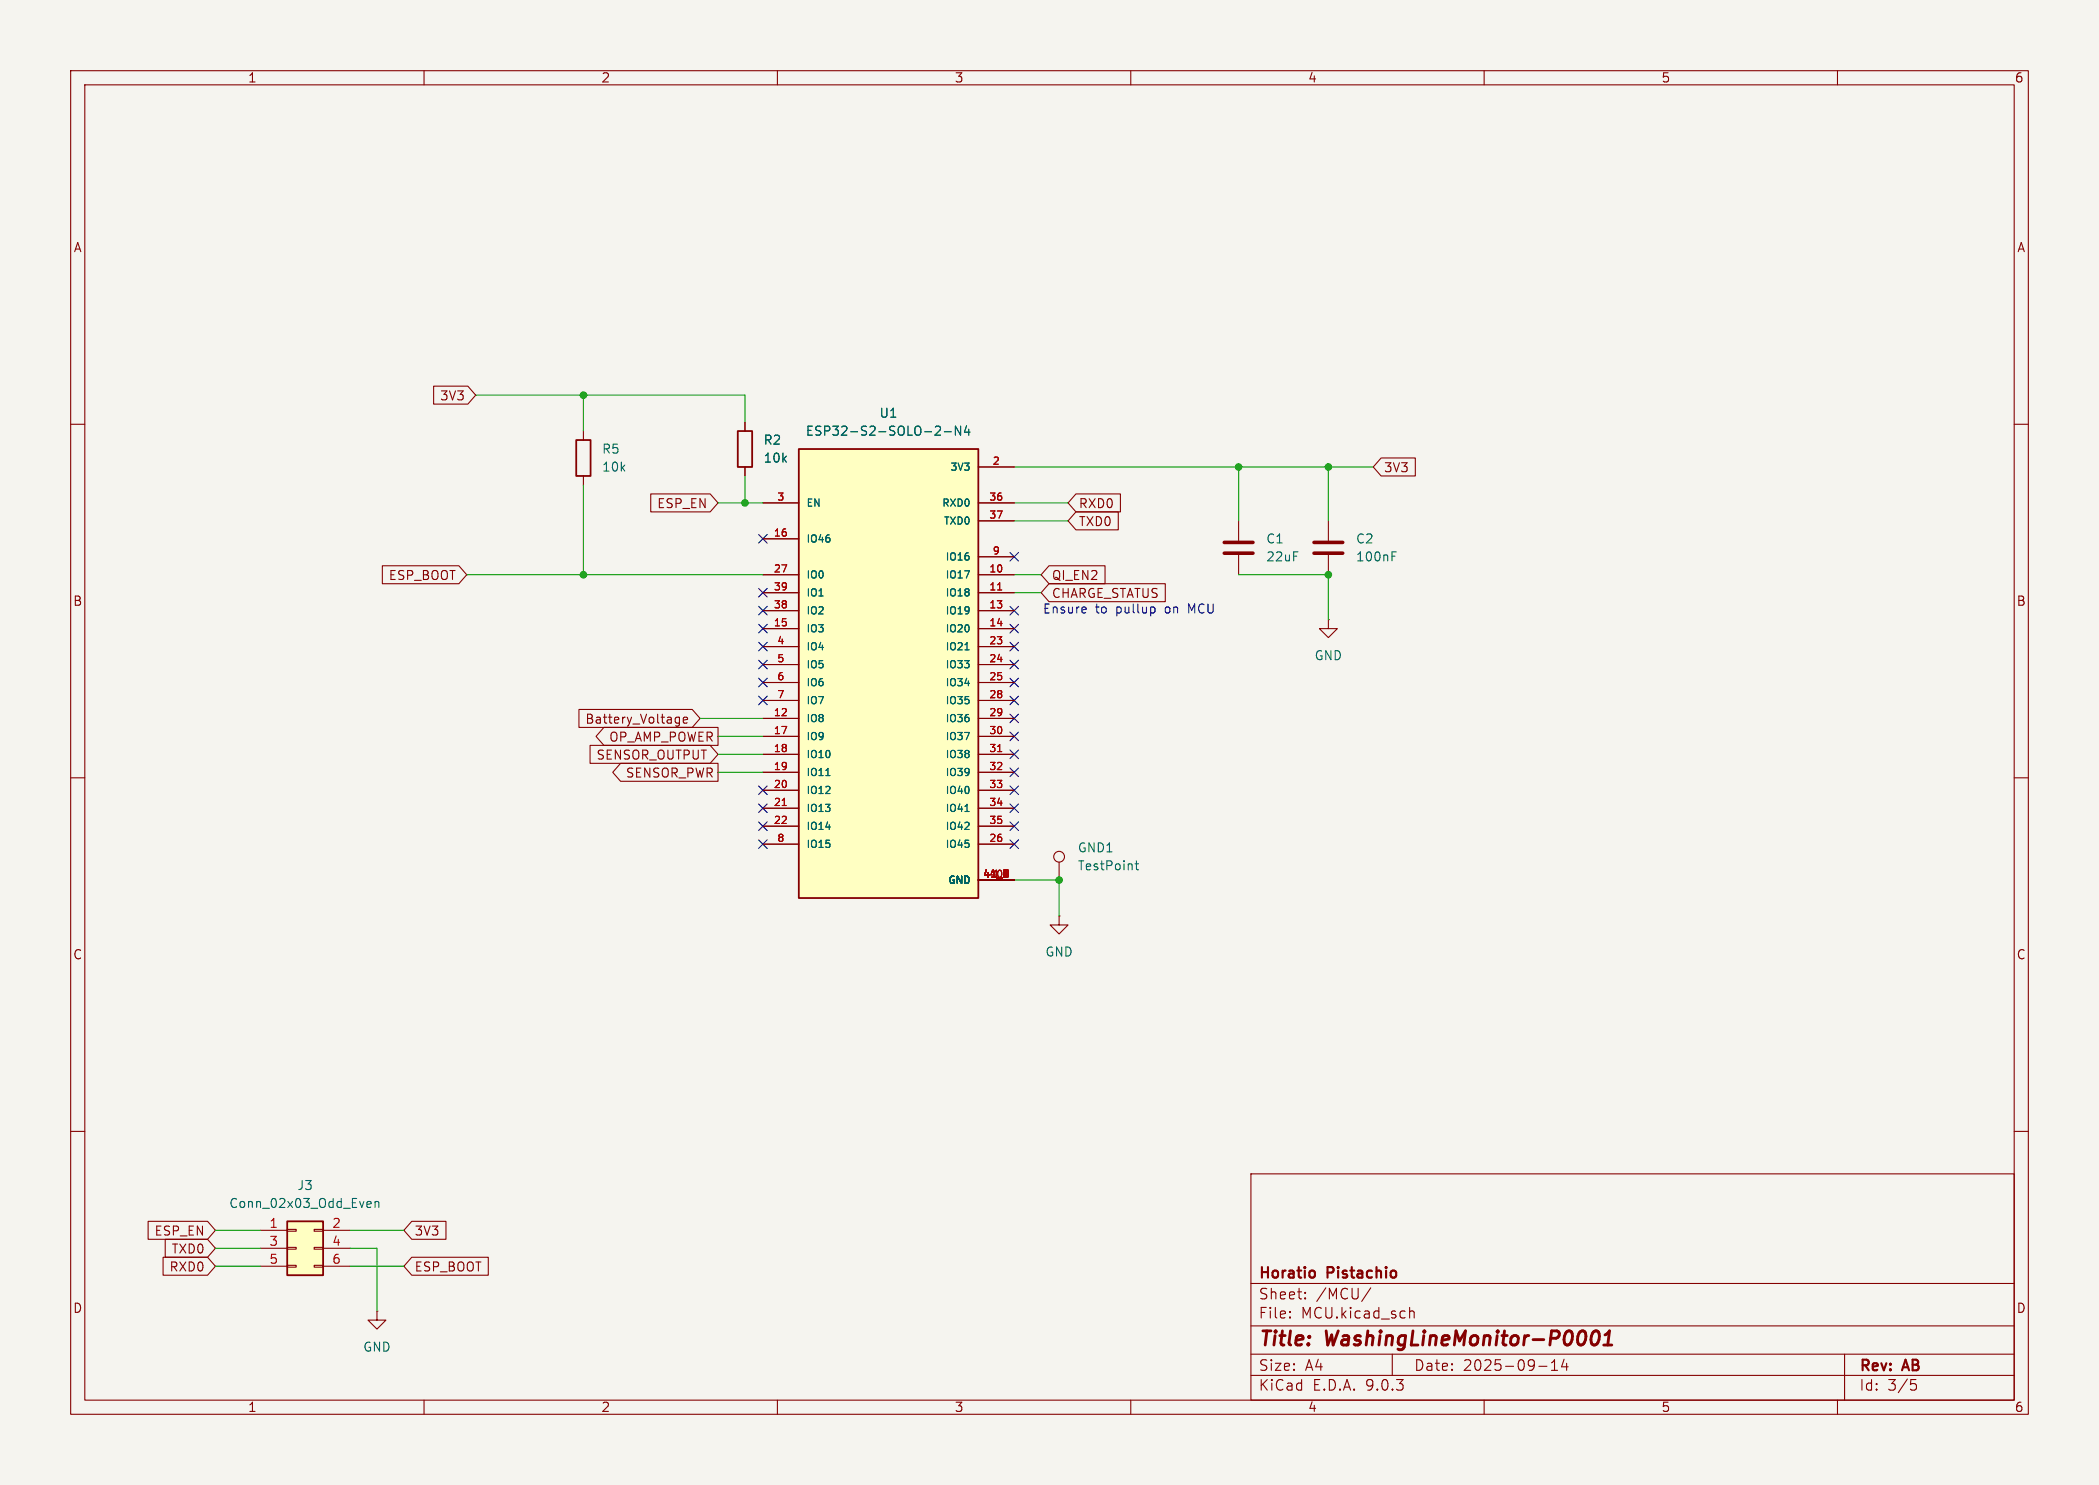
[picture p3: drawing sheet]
<svg xmlns="http://www.w3.org/2000/svg" width="297mm" height="210mm" viewBox="0 0 297 210" stroke-linecap="round" stroke-linejoin="round" font-family="sans-serif">
<path d="M0 0h297v210h-297z" fill="#f5f4ef" stroke="#f5f4ef" stroke-width=".14"/>
<g fill="none" stroke="#840000" stroke-width=".15">
<path d="M10 10h277v190h-277zM12 12h273v186h-273zM60 10v2M110 10v2M160 10v2M210 10v2M260 10v2M105.4 59.7v1.3M10 60h2M82.5 61v1.2M82.5 67.3v1.3M105.4 66v1.3"/>
<path d="M175.3 73.7v2.8M175.3 78.5v2.8M285 60h2M10 110h2M285 110h2M149.9 129.5v1.3h1.2l-1.2 1.3-1.3-1.3h1.3M149.9 129.5h.1M149.9 121.9v2.6M10 160h2M177 166h108v32h-108zM285 160h2M53.3 185.4v1.3h1.3l-1.3 1.3-1.2-1.3h1.2"/>
<path d="M53.3 185.4h.1M60 198v2M110 198v2M160 198v2M177 194.5h108M177 191.5h108M177 187.5h108M177 181.5h108M182.5 186.3h.1l-.1 .1M182.5 186.3v.1M182.5 185.5v.1M182.5 185.5h.1l-.1 .1"/>
<path d="M184.7 183.6v.1M184.7 183.6h-.1l.1 .1M184.7 182.8v.1M184.7 182.8h-.1l.1 .1M194 182.1l-1.3 2M197 191.5v3M199.5 184.9v1.5M199.5 185.5a.37 .37 0 0 1 .6 .1v.8M210 198v2M217.7 193.2h1.2M219.5 193.8h.9M219.5 192.7l.5-.4v1.5"/>
<path d="M221.3 192.2l-.3 1.1h.9M221.7 192.8v1M260 198v2M261 191.5v6.5M270.4 195.1h.7M270.5 195.7h.4l.3 .3v.3l-.2 .2-.5 .1"/>
<circle cx="149.9" cy="121.2" r=".76"/>
</g>
<path d="M225.4 188.4a.46 .46 0 0 1 .5-.2 .46 .46 0 0 1 .4 .4 1.15 1.15 0 0 1-.8 1.6l-.2-.1a1.54 1.54 0 0 1 .1-1.7zM226.9 190.2h1.2M227.1 188.8l.6-.6-.2 2" fill="none" stroke="#840000" stroke-width=".4"/>
<path d="M185.9 179.8l.2 .2v.4l-.2 .2" fill="none" stroke="#840000" stroke-width=".3"/>
<path d="M160.6 122.2h.5M160.8 121.7v1.1l.1 .1 .2 .1" fill="none" stroke="#006464" stroke-width=".15"/>
<path d="M81.5 62.2h2.1v5.1h-2.1zM104.4 61h2v5h-2z" fill="none" stroke="#840000" stroke-width=".25"/>
<path d="M173.2 76.7h4.1M173.2 78.2h4.1" fill="none" stroke="#840000" stroke-width=".51"/>
<path d="M40.6 172.7h5.1v7.6h-5.1z" fill="#ffffc2"/>
<path d="M40.6 172.7h5.1v7.6h-5.1z" fill="none" stroke="#840000" stroke-width=".25"/>
<g fill="none" stroke="#840000" stroke-width=".15">
<path d="M188 73.7v2.8M188 78.5v2.8M188 87.6v1.3h1.2l-1.2 1.3-1.3-1.3h1.3M188 87.6h.1M36.8 174h3.8M36.8 176.5h3.8M36.8 179.1h3.8M40.6 173.9h1.3v.2h-1.3zM40.6 176.4h1.3v.3h-1.3zM40.6 178.9h1.3v.3h-1.3zM44.4 173.9h1.3v.2h-1.3zM44.4 176.4h1.3v.3h-1.3z"/>
<path d="M44.4 178.9h1.3v.3h-1.3zM45.7 174h3.8M45.7 176.5h3.8M45.7 179.1h3.8"/>
</g>
<path d="M197 78.7h.4M197 78h.6M52.1 169.9l.4 .1v.2l-.6 .1M52.5 170.7l-.4 .1M53.1 170l.1-.1 .4 .1v.8M53.1 169.9v.9" fill="none" stroke="#006464" stroke-width=".15"/>
<path d="M185.9 76.7h4.1M185.9 78.2h4.1" fill="none" stroke="#840000" stroke-width=".51"/>
<path d="M113 63.5h25.4v63.5h-25.4z" fill="#ffffc2"/>
<path d="M113 63.5h25.4v63.5h-25.4z" fill="none" stroke="#840000" stroke-width=".25"/>
<g fill="none" stroke="#840000" stroke-width=".15">
<path d="M61.4 54.6h4.8l1.1 1.3-1.1 1.3h-4.8zM105.4 59.7v1.3M92.1 69.8h8.4l1.1 1.3-1.1 1.3h-8.4zM105.4 66v1.3M107.9 71.1h5.1M107.9 76.2h5.1M138.4 71.1h5.1M138.4 66h5.1M138.4 73.7h5.1M138.4 78.7h5.1M152.2 72.4h6v2.5h-6l-1.1-1.2zM152.2 69.8h6.3v2.6h-6.3l-1.1-1.3z"/>
<path d="M195.4 64.8h4.9v2.5h-4.9l-1.1-1.3zM54.1 80h10.8l1.1 1.3-1.1 1.3h-10.8zM107.9 81.3h5.1M107.9 83.8h5.1M107.9 86.4h5.1M107.9 88.9h5.1M107.9 91.4h5.1M107.9 94h5.1M107.9 96.5h5.1M107.9 99.1h5.1M138.4 81.3h5.1M138.4 83.8h5.1"/>
<path d="M138.4 86.4h5.1M138.4 88.9h5.1M138.4 91.4h5.1M138.4 94h5.1M138.4 96.5h5.1M138.4 99.1h5.1M148.4 80h8v2.6h-8l-1.1-1.3zM148.4 82.5h16.5v2.6h-16.5l-1.1-1.3zM81.9 100.3h16l1.2 1.3-1.2 1.3h-16zM83.5 105.4h17l1.1 1.3-1.1 1.3h-17zM85.4 102.9h16.2v2.5h-16.2l-1.1-1.3zM87.8 107.9h13.8v2.6h-13.8l-1.1-1.3z"/>
<path d="M95.8 101.4l.3 .1M96.1 101.4v1.1l-.1 .1-.3 .1M96.1 102.2l-.3 .1M96.7 101.8l.6-.1-.1-.2-.3-.1-.2 .2v.6h.5M107.9 101.6h5.1M107.9 104.1h5.1M107.9 106.7h5.1M107.9 109.2h5.1M107.9 111.8h5.1M107.9 114.3h5.1M107.9 116.8h5.1M107.9 119.4h5.1"/>
<path d="M138.4 101.6h5.1M138.4 104.1h5.1M138.4 106.7h5.1M138.4 109.2h5.1M138.4 111.8h5.1M138.4 114.3h5.1M138.4 116.8h5.1M138.4 119.4h5.1M138.4 124.5h5.1M21 172.7h8.4l1.1 1.3-1.1 1.3h-8.4zM23.1 177.8h6.3l1.1 1.3-1.1 1.2h-6.3zM23.4 175.3h6l1.1 1.2-1.1 1.3h-6z"/>
<path d="M58.3 177.8h10.8v2.5h-10.8l-1.2-1.2zM58.3 172.7h4.8v2.6h-4.8l-1.2-1.3z"/>
</g>
<path d="M132.5 60.3h.5l.1 .3-.1 .2-.7 .7h.8M133.6 61.1h1M135.9 60.3v1.2l-.7-1.2v1.2M136.8 60.2l-.3 .9h.8M137.1 60.7v.8M136.5 91.9h.6M116.9 109.7h.5M136.5 114.8h.6" fill="none" stroke="#006464" stroke-width=".15"/>
<path d="M141.2 83.4h.5M110.7 113.9h.6M141.2 106.3h.5M142 124.1h.6M142 123.1h.7l-.5 1M142 123.7h.7M142.6 123.2v.8M142.6 123.5v.3M142.6 123.3v.2M142.6 123.1l-.3 .3M142.6 123.3v.1M142.6 123.5v.2" fill="none" stroke="#a90000" stroke-width=".15"/>
<g fill="none" stroke="#009600" stroke-width=".15">
<path d="M67.3 55.9h38.1v3.8M82.5 55.9v5.1M82.5 68.6v12.7M101.6 71.1h6.3M105.4 67.3v3.8M143.5 66h50.8M143.5 71.1h7.6M143.5 73.7h7.6M175.3 66v7.7M188 66v7.7M66 81.3h41.9M143.5 81.3h3.8"/>
<path d="M143.5 83.8h3.8M175.3 81.3h12.7v6.3M99.1 101.6h8.8M101.6 104.1h6.3M101.6 106.7h6.3M101.6 109.2h6.3M143.5 124.5h6.4v5M30.5 176.5h6.3M30.5 179.1h6.3M30.5 174h6.3M49.5 176.5h3.8v8.9M49.5 179.1h7.6"/>
<path d="M49.5 174h7.6"/>
</g>
<g fill="none" stroke="#000084" stroke-width=".15">
<path d="M107.3 75.6l1.3 1.2M108.6 75.6l-1.3 1.2M142.9 78.1l1.2 1.2M144.1 78.1l-1.2 1.2M107.3 98.5l1.3 1.2M107.3 95.9l1.3 1.2M107.3 90.8l1.3 1.2M107.3 93.4l1.3 1.2M107.3 83.2l1.3 1.2M107.3 85.8l1.3 1.2M107.3 88.3l1.3 1.2M108.6 98.5l-1.3 1.2"/>
<path d="M108.6 95.9l-1.3 1.2M108.6 90.8l-1.3 1.2M108.6 93.4l-1.3 1.2M108.6 83.2l-1.3 1.2M108.6 85.8l-1.3 1.2M108.6 88.3l-1.3 1.2M142.9 95.9l1.2 1.2M142.9 93.4l1.2 1.2M142.9 85.8l1.2 1.2M142.9 88.3l1.2 1.2M142.9 90.8l1.2 1.2M142.9 98.5l1.2 1.2"/>
<path d="M144.1 95.9l-1.2 1.2M144.1 93.4l-1.2 1.2M144.1 85.8l-1.2 1.2M144.1 88.3l-1.2 1.2M144.1 90.8l-1.2 1.2M144.1 98.5l-1.2 1.2M107.3 118.8l1.3 1.2M107.3 111.2l1.3 1.2M107.3 113.7l1.3 1.2M107.3 116.2l1.3 1.2M108.6 113.7l-1.3 1.2M108.6 118.8l-1.3 1.2"/>
<path d="M108.6 111.2l-1.3 1.2M108.6 116.2l-1.3 1.2M142.9 108.6l1.2 1.2M142.9 113.7l1.2 1.2M142.9 116.2l1.2 1.2M142.9 111.2l1.2 1.2M142.9 103.5l1.2 1.2M142.9 101l1.2 1.2M142.9 118.8l1.2 1.2M142.9 106.1l1.2 1.2M144.1 108.6l-1.2 1.2M144.1 113.7l-1.2 1.2"/>
<path d="M144.1 116.2l-1.2 1.2M144.1 111.2l-1.2 1.2M144.1 103.5l-1.2 1.2M144.1 101l-1.2 1.2M144.1 118.8l-1.2 1.2M144.1 106.1l-1.2 1.2"/>
</g>
<path d="M153.6 85.9l.1 .2-.6 .2M163.3 85.9l.1 .2v.3l-.1 .2" fill="none" stroke="#0000c2" stroke-width=".15"/>
<g fill="#009600" stroke="#009600" stroke-width=".15">
<circle cx="175.3" cy="66" r=".46"/>
<circle cx="149.9" cy="124.5" r=".46"/>
<circle cx="188" cy="66" r=".46"/>
<circle cx="188" cy="81.3" r=".46"/>
<circle cx="82.5" cy="55.9" r=".46"/>
<circle cx="82.5" cy="81.3" r=".46"/>
<circle cx="105.4" cy="71.1" r=".46"/>
</g>
<g font-size="2.8" fill="#840000">
<text x="178" y="190.9">Title:</text>
<text x="187.7" y="190.9">WashingLineMonitor-P0001</text>
</g>
<g font-size="2.1" fill="#840000">
<text x="178" y="184">Sheet:</text>
<text x="178" y="181.2">Horatio</text>
<text x="186.2" y="184">/MCU/</text>
<text x="187.9" y="181.2">Pistachio</text>
<text x="178" y="186.7">File:</text>
<text x="184.1" y="186.7">MCU.kicad_sch</text>
<text x="178" y="196.9">KiCad</text>
<text x="178" y="194.1">Size:</text>
<text x="184.7" y="194.1">A4</text>
<text x="185.7" y="196.9">E.D.A.</text>
<text x="193.3" y="196.9">9.0.3</text>
<text x="200" y="194.1">Date:</text>
<text x="207" y="194.1">2025-09-14</text>
<text x="263" y="194.3">Rev:</text>
<text x="263" y="196.9">Id:</text>
<text x="267.1" y="196.9">3/5</text>
<text x="269.4" y="194.3">AB</text>
</g>
<g font-size="1.8" fill="#840000">
<text x="35" y="11.9">1</text>
<text x="85" y="11.9">2</text>
<text x="135" y="11.9">3</text>
<text x="185" y="11.9">4</text>
<text x="235" y="11.9">5</text>
<text x="285" y="11.9">6</text>
<text x="10.3" y="35.9">A</text>
<text x="285.3" y="35.9">A</text>
<text x="62.2" y="56.8">3V3</text>
<text x="195.7" y="67">3V3</text>
<text x="92.9" y="72.1">ESP_EN</text>
<text x="152.6" y="74.6">TXD0</text>
<text x="152.6" y="72.1">RXD0</text>
<text x="54.9" y="82.2">ESP_BOOT</text>
<text x="148.7" y="82.2">QI_EN2</text>
<text x="10.3" y="85.9">B</text>
<text x="148.7" y="84.8">CHARGE_STATUS</text>
<text x="285.3" y="85.9">B</text>
<text x="82.7" y="102.6">Battery_Voltage</text>
<text x="84.3" y="107.6">SENSOR_OUTPUT</text>
<text x="86.1" y="105.1">OP_AMP_POWER</text>
<text x="88.5" y="110.2">SENSOR_PWR</text>
<text x="10.3" y="135.9">C</text>
<text x="285.3" y="135.9">C</text>
<text x="21.8" y="174.9">ESP_EN</text>
<text x="24.2" y="177.5">TXD0</text>
<text x="58.6" y="174.9">3V3</text>
<text x="10.3" y="185.9">D</text>
<text x="23.9" y="180">RXD0</text>
<text x="58.6" y="180">ESP_BOOT</text>
<text x="285.3" y="185.9">D</text>
<text x="35" y="199.9">1</text>
<text x="85" y="199.9">2</text>
<text x="135" y="199.9">3</text>
<text x="185" y="199.9">4</text>
<text x="235" y="199.9">5</text>
<text x="285" y="199.9">6</text>
</g>
<g font-size="1.8" fill="#006464">
<text x="124.4" y="59.3">U1</text>
<text x="85.1" y="64.4">R5</text>
<text x="108" y="63.1">R2</text>
<text x="108" y="65.6">10k</text>
<text x="113.9" y="61.8">ESP32-S2-SOLO-2-N4</text>
<text x="85.1" y="66.9">10k</text>
<text x="179.1" y="77.1">C1</text>
<text x="191.8" y="77.1">C2</text>
<text x="179.1" y="79.6">22uF</text>
<text x="191.8" y="79.6">100nF</text>
<text x="185.9" y="93.6">GND</text>
<text x="152.4" y="123.3">TestPoint</text>
<text x="152.4" y="120.8">GND1</text>
<text x="147.8" y="135.5">GND</text>
<text x="32.3" y="171">Conn_02x03_Odd_Even</text>
<text x="42" y="168.5">J3</text>
<text x="51.3" y="191.4">GND</text>
</g>
<g font-size="1.8" fill="#0000c2">
<text x="147.5" y="87">Ensure</text>
<text x="155" y="87">to</text>
<text x="158" y="87">pullup</text>
<text x="165.1" y="87">on</text>
<text x="168.6" y="87">MCU</text>
</g>
<g font-size="1.8" fill="#a90000">
<text x="38" y="173.7">1</text>
<text x="46.9" y="173.7">2</text>
<text x="38" y="176.3">3</text>
<text x="38" y="178.8">5</text>
<text x="46.9" y="176.3">4</text>
<text x="46.9" y="178.8">6</text>
</g>
<g font-size="1.4" fill="#a90000">
<text x="140.4" y="65.8">2</text>
<text x="109.9" y="70.9">3</text>
<text x="139.9" y="70.9">36</text>
<text x="109.4" y="75.9">16</text>
<text x="139.9" y="73.4">37</text>
<text x="109.4" y="81">27</text>
<text x="109.4" y="83.6">39</text>
<text x="139.9" y="81">10</text>
<text x="139.9" y="83.6">11</text>
<text x="140.4" y="78.5">9</text>
<text x="109.4" y="86.1">38</text>
<text x="109.4" y="88.6">15</text>
<text x="139.9" y="86.1">13</text>
<text x="139.9" y="88.6">14</text>
<text x="109.9" y="91.2">4</text>
<text x="109.9" y="93.7">5</text>
<text x="139.9" y="91.2">23</text>
<text x="139.9" y="93.7">24</text>
<text x="109.4" y="101.3">12</text>
<text x="109.9" y="96.3">6</text>
<text x="109.9" y="98.8">7</text>
<text x="139.9" y="96.3">25</text>
<text x="139.9" y="98.8">28</text>
<text x="139.9" y="101.3">29</text>
<text x="109.4" y="103.9">17</text>
<text x="109.4" y="106.4">18</text>
<text x="139.9" y="103.9">30</text>
<text x="139.9" y="106.4">31</text>
<text x="109.4" y="109">19</text>
<text x="109.4" y="111.5">20</text>
<text x="139.9" y="109">32</text>
<text x="139.9" y="111.5">33</text>
<text x="109.4" y="114">21</text>
<text x="109.4" y="116.6">22</text>
<text x="109.9" y="119.1">8</text>
<text x="139.9" y="114">34</text>
<text x="139.9" y="116.6">35</text>
<text x="139.9" y="119.1">26</text>
<text x="139" y="124.2">41_1</text>
<text x="139.9" y="124.2">402</text>
<text x="140.4" y="124.2">14</text>
<text x="141.4" y="124.2">7</text>
</g>
<g font-size="1.4" fill="#006464">
<text x="114" y="71.9">EN</text>
<text x="133.2" y="71.9">RXD0</text>
<text x="134.4" y="66.8">3V3</text>
<text x="114" y="76.9">IO46</text>
<text x="133.4" y="74.4">TXD0</text>
<text x="114" y="82">IO0</text>
<text x="133.7" y="79.5">IO16</text>
<text x="133.7" y="82">IO17</text>
<text x="114" y="84.6">IO1</text>
<text x="114" y="87.1">IO2</text>
<text x="114" y="89.6">IO3</text>
<text x="133.7" y="84.6">IO18</text>
<text x="133.7" y="87.1">IO19</text>
<text x="133.7" y="89.6">IO20</text>
<text x="114" y="92.2">IO4</text>
<text x="114" y="94.7">IO5</text>
<text x="133.7" y="92.2">IO21</text>
<text x="133.7" y="94.7">IO33</text>
<text x="114" y="97.3">IO6</text>
<text x="114" y="99.8">IO7</text>
<text x="133.7" y="97.3">IO34</text>
<text x="133.7" y="99.8">IO35</text>
<text x="114" y="102.3">IO8</text>
<text x="114" y="104.9">IO9</text>
<text x="114" y="107.4">IO10</text>
<text x="133.7" y="102.3">IO36</text>
<text x="133.7" y="104.9">IO37</text>
<text x="133.7" y="107.4">IO38</text>
<text x="114" y="110">IO11</text>
<text x="114" y="112.5">IO12</text>
<text x="133.7" y="110">IO39</text>
<text x="133.7" y="112.5">IO40</text>
<text x="114" y="115">IO13</text>
<text x="114" y="117.6">IO14</text>
<text x="133.7" y="115">IO41</text>
<text x="133.7" y="117.6">IO42</text>
<text x="114" y="120.1">IO15</text>
<text x="133.7" y="120.1">IO45</text>
<text x="134.1" y="125.2">GND</text>
</g>
</svg>
